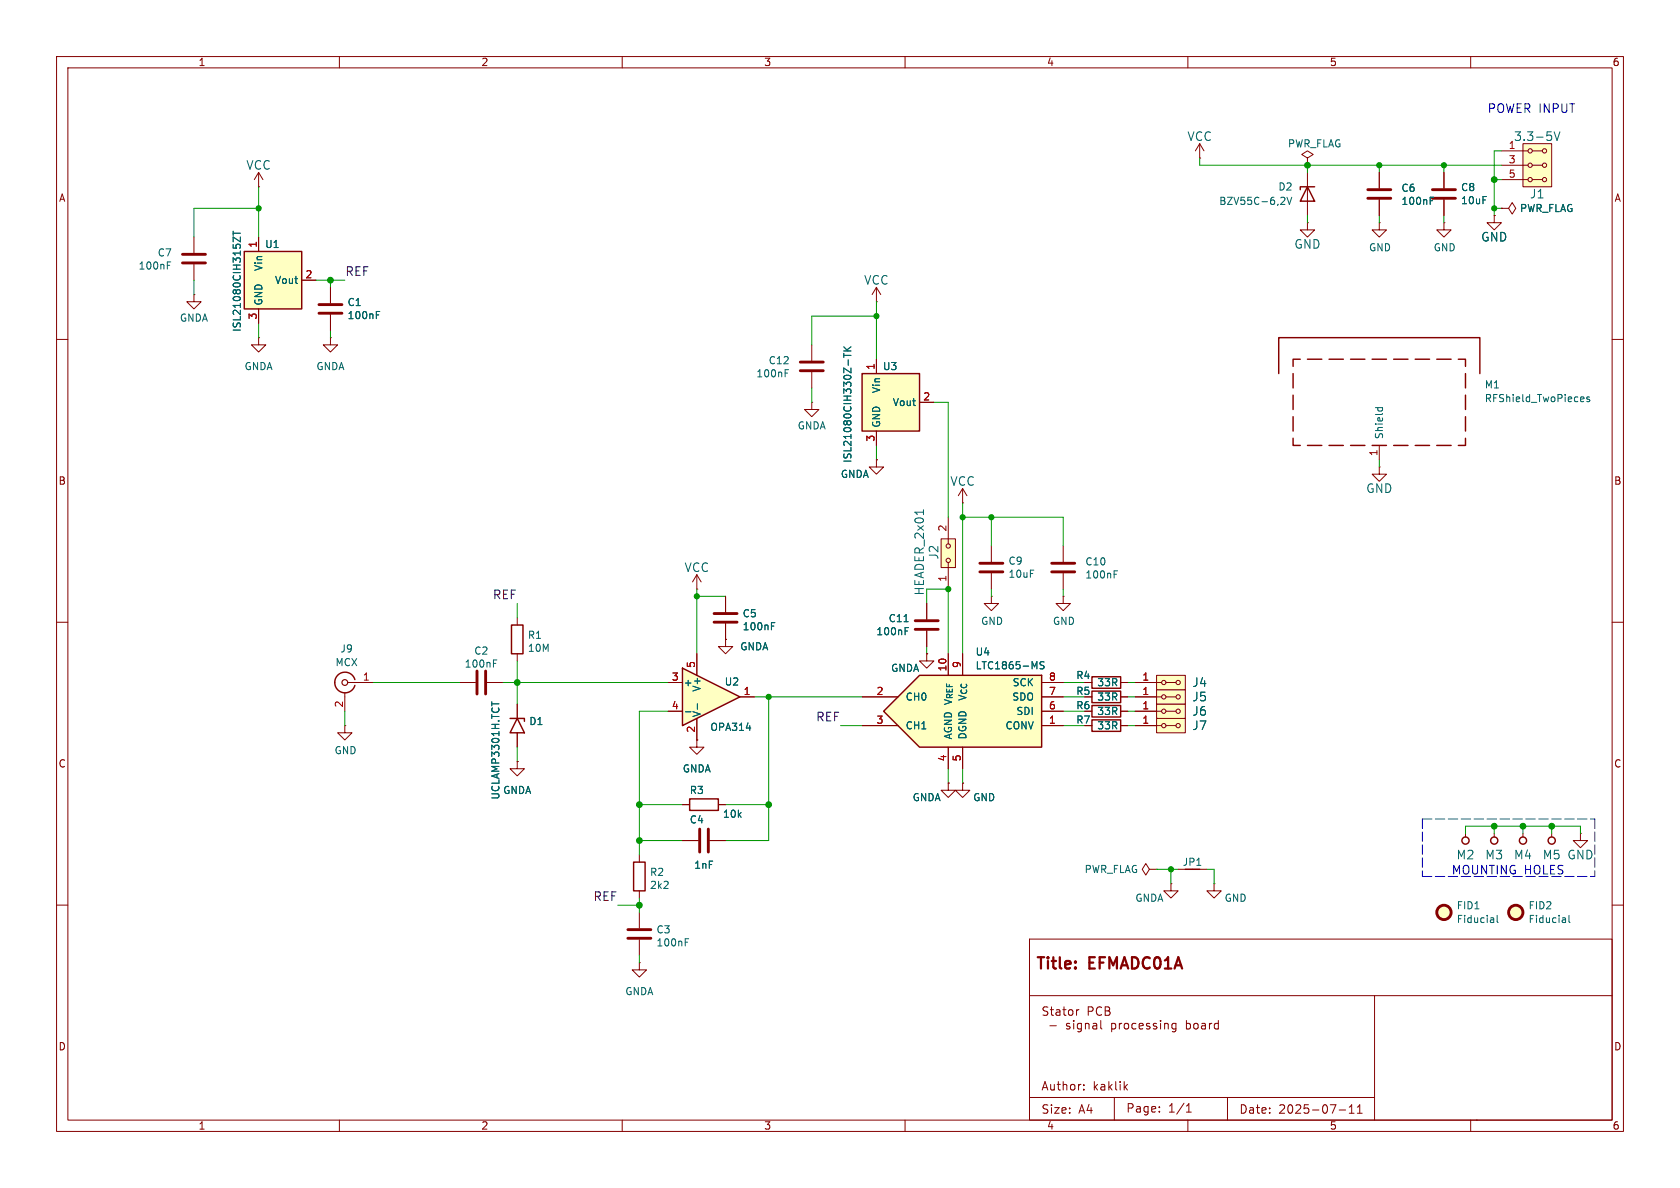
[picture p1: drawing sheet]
<svg xmlns="http://www.w3.org/2000/svg" width="297mm" height="210mm" viewBox="0 0 297 210" stroke-linecap="round" stroke-linejoin="round" font-family="sans-serif">
<g fill="none" stroke="#840000" stroke-width=".18">
<path d="M10 10h277v190h-277zM12 12h273v186h-273zM60 10v2M110 10v2M160 10v2M210 10v2M260 10v2M212.1 27.9h.1M212.1 25.4l-.8 1.3M212.1 25.4l.8 1.3M212.1 25.4v2.5M231.1 39.4v1.2h1.3l-1.3 1.3-1.2-1.3h1.2"/>
<path d="M231.1 39.4h.1M231.1 30.5v7.6M243.8 39.4v1.2h1.3l-1.3 1.3-1.2-1.3h1.2M243.8 39.4h.1M255.3 39.4v1.2h1.2l-1.2 1.3-1.3-1.3h1.3M255.3 39.4h.1M264.2 38.1v1.3h1.2l-1.2 1.2-1.3-1.2h1.3M264.2 38.1h.1M34.3 52.1v1.2h1.3l-1.3 1.3-1.3-1.3h1.3M34.3 52.1h.1M34.3 41.9v2.8M34.3 46.7v2.8"/>
<path d="M154.9 53.3h.1M154.9 50.8l-.7 1.3M154.9 50.8l.8 1.3M154.9 50.8v2.5M10 60h2M143.5 61v2.8M143.5 65.8v2.8M243.8 78.7v2.6M285 60h2M188 96.5v2.8M243.8 82.6v1.2h1.3l-1.3 1.3-1.2-1.3h1.2M243.8 82.6h.1"/>
<path d="M10 110h2M188 105.4v1.3h1.2l-1.2 1.3-1.3-1.3h1.3M188 105.4h.1M188 101.3v2.8M285 110h2M61 128.3v1.2h1.2l-1.2 1.3-1.3-1.3h1.3M61 128.3h.1M61 122.4v3.3M61.5 120.7h4.5M81.3 120.7h2.8M86.1 120.7h2.8M10 160h2"/>
<path d="M182 166h103v32h-103zM182 176h103M185.2 178.1l-.5-.1-.3 .3 .1 .3 .5 .2M185.7 178.5h.5M185.9 178v1.3M186.7 178.6h.6l.1 .9M187.9 178.5h.6M188.1 178v1.3M188.9 178.8l.3-.3 .3 .1 .2 .2M190.3 178.5v1M190.7 178.5l-.2 .1-.2 .2M193 178.8l.2-.3v-.4l-.2-.1h-.6v1.5"/>
<path d="M194.7 178.1a.6 .6 0 0 0-.7 0 .6 .6 0 0 0-.2 .7M195.4 178.7h.5M195.9 178.7l.3-.3-.1-.3-.2-.1h-.5v1.5M195.9 178.7l.2 .1M243 176v22M285 160h2M60 198v2M110 198v2M160 198v2M182 194h61M189.2 181.7l-.2 .2-.5-.1M189.8 180.9v1"/>
<path d="M191.2 181l-.5-.1-.2 .3v.4l.1 .2h.6M191.2 180.9v1.2l-.3 .3-.4-.1M191.6 192.6v.1M191.6 191.8v.1M191.9 180.9v1M192.5 181.1v.8M193.2 181.7l.2 .2 .5-.1M193.9 181.1v.8M194.6 181.7l.2 .2M196.5 180.9v1.5M197 180.9l.2 .3v.4l-.2 .3-.5-.1M197 194v4"/>
<path d="M197.9 180.9v1M198.3 180.9l-.3 .1-.1 .2M198.7 181.2v.4l.3 .3 .5-.1v-.6M198.9 192.1l.4 .6M199.3 191.7l-.6 .6M200.1 181.2v.4l.1 .2h.6M200.4 180.9l.4 .1M201.9 180.9h-.3l-.2 .2 .1 .7 .4 .1M202.1 181.3l-.7 .1M205 196.5v.1M205 195.7v.1M207.9 182.1l-.3 .3-.4-.1"/>
<path d="M209.7 196.6h.9M209.7 195.5l.5-.4v1.5M209.7 180.4v1.5M209.7 181.8l.2 .1M209.9 180.9l-.2 .1M210 198v2M217 194v4M236.7 196.2h1.2M238.5 196.8h.9M238.5 195.7l.5-.4v1.5M240 196.8h.8M240 195.7l.4-.4v1.5"/>
<path d="M260 198v2M261 198h.1"/>
</g>
<g fill="none" stroke="#840000" stroke-width=".25">
<path d="M231.1 33l1.3 2.6h-2.5zM232.4 33h-2.5v.5M226.1 66v-6.3h35.5v6.3M228.6 77.5v1.2h1.3M228.6 66v2.6M228.6 69.9v2.5M228.6 73.7v2.5M229.9 63.5h-1.3v1.3M231.1 63.5h2.6M231.1 78.7h2.6M234.9 63.5h2.6M234.9 78.7h2.6"/>
<path d="M238.8 63.5h2.5M238.8 78.7h2.5M242.6 63.5h2.5M242.6 78.7h2.5M246.4 63.5h2.5M246.4 78.7h2.5M250.2 63.5h2.5M250.2 78.7h2.5M254 63.5h2.5M254 78.7h2.5M257.8 63.5h1.3v1.3M259.1 77.5v1.2h-1.3"/>
<path d="M259.1 66v2.6M259.1 69.9v2.5M259.1 73.7v2.5M62.7 120.1a1.81 1.81 0 0 0-2.8-.9 1.81 1.81 0 0 0 0 2.9 1.81 1.81 0 0 0 2.8-.9"/>
</g>
<circle cx="61" cy="120.7" r=".51" fill="none" stroke="#840000" stroke-width=".2"/>
<path d="M32.3 45h4M32.3 46.5h4M141.5 64h4M141.5 65.5h4M185.9 99.6h4.1M84.3 118.6v4.1M85.9 118.6v4.1M185.9 101.1h4.1" fill="none" stroke="#840000" stroke-width=".51"/>
<g fill="none" stroke="#006464" stroke-width=".18">
<path d="M226.9 34.9l.3 .2-.1 .3-.7 .7h.8M227.5 34.9l.4 1.2 .5-1.2M29.6 46.9h.4M29.6 46.3h.6M138.8 66h.4M138.8 65.3h.6M243.1 72.1h1.3M243.6 72.1v.3M244.4 72.1v.3M279.8 70.2l.2 .3-.6 .1M280 70.9l-.2 .1M281 70.2h-.3l-.2 .1 .1 .2 .4 .1v.3h-.5"/>
<path d="M87.2 117.3h.5M87.2 116.7h.6M197 101.5h.4M197 100.9h.6"/>
</g>
<path d="M120.6 118.1l10.2 5.1-10.2 5.1z" fill="#ffffc2"/>
<path d="M90.4 110.5h2.1v5.1h-2.1zM120.6 118.1l10.2 5.1-10.2 5.1z" fill="none" stroke="#840000" stroke-width=".25"/>
<g fill="none" stroke="#840000" stroke-width=".18">
<path d="M143.5 71.1v1.3h1.3l-1.3 1.3-1.3-1.3h1.3M143.5 71.1h.1M154.9 81.3v1.3h1.3l-1.3 1.2-1.2-1.2h1.2M154.9 81.3h.1M170.2 88.9h.1M170.2 86.4l-.8 1.2M170.2 86.4l.7 1.2M170.2 86.4v2.5M91.4 109.2v1.3M91.4 115.6v1.2M123.2 115.6v3.8M128.3 113v1.3h1.2l-1.2 1.3-1.3-1.3h1.3"/>
<path d="M128.3 113h.1M128.3 105.4v2.8M128.3 110.2v2.8M163.8 115.6v1.2h1.3l-1.3 1.3-1.2-1.3h1.2M163.8 115.6h.1M118.1 120.7h2.5M118.1 125.7h2.5M123.2 127v3.8M130.8 123.2h2.5M167.6 138.4v1.3h1.3l-1.3 1.3-1.2-1.3h1.2M167.6 138.4h.1M170.2 138.4v1.3h1.2l-1.2 1.3-1.3-1.3h1.3"/>
<path d="M170.2 138.4h.1"/>
</g>
<path d="M136.4 110.7h.4M136.4 110.1h.6M121.2 125.8h.9M123.3 124.4v1" fill="none" stroke="#006464" stroke-width=".18"/>
<path d="M126.2 110h4.1M126.2 108.5h4.1" fill="none" stroke="#840000" stroke-width=".51"/>
<path d="M152.4 66h10.2v10.2h-10.2z" fill="#ffffc2"/>
<path d="M152.4 66h10.2v10.2h-10.2z" fill="none" stroke="#840000" stroke-width=".25"/>
<path d="M154.9 63.5v2.5M154.9 76.2v2.5M162.6 71.1h2.5" fill="none" stroke="#840000" stroke-width=".18"/>
<path d="M149.2 62.5v.7M149.2 62.8h1.2M149.2 62h1.2M149.2 61.3l.7 .7M150 63.6v1M150.4 61.3l-.7 .6" fill="none" stroke="#006464" stroke-width=".18"/>
<path d="M156.2 125.7l6.4-6.3h21.5v12.7h-21.5z" fill="#ffffc2"/>
<path d="M156.2 125.7l6.4-6.3h21.5v12.7h-21.5z" fill="none" stroke="#840000" stroke-width=".25"/>
<path d="M167.6 115.6v3.8M170.2 115.6v3.8M152.4 123.2h6.3M152.4 128.3h6.3M167.6 132.1v3.8M170.2 132.1v3.8M184.1 123.2h3.9M184.1 128.3h3.9M184.1 120.7h3.9M184.1 125.7h3.9" fill="none" stroke="#840000" stroke-width=".18"/>
<path d="M184.6 117h-.5l-.2 .1v.4l.6 .2 .1 .3-.3 .2h-.4" fill="none" stroke="#006464" stroke-width=".18"/>
<path d="M204.5 124.5h5v2.5h-5z" fill="#ffffc2"/>
<g fill="none" stroke="#840000" stroke-width=".18">
<path d="M163.8 106.7v2.8M163.8 111.5v2.8M200.7 125.7h4.7M204.5 124.5h5v2.5h-5zM206.1 125.7h1.8"/>
<circle cx="205.7" cy="125.7" r=".38"/>
<circle cx="208.3" cy="125.7" r=".38"/>
</g>
<path d="M161.8 109.7h4.1M161.8 111.3h4.1" fill="none" stroke="#840000" stroke-width=".51"/>
<path d="M159.8 109.9h.8M160 111.5h.4M160 110.9h.6" fill="none" stroke="#006464" stroke-width=".18"/>
<path d="M166.4 95.3h2.5v5h-2.5z" fill="#ffffc2"/>
<g fill="none" stroke="#840000" stroke-width=".18">
<path d="M58.4 59.7v1.3h1.3l-1.3 1.2-1.3-1.2h1.3M58.4 59.7h.1M166.4 95.3h2.5v5h-2.5zM167.6 91.4v4.7M167.6 99.4v4.7"/>
<circle cx="167.6" cy="99.1" r=".38"/>
<circle cx="167.6" cy="96.5" r=".38"/>
</g>
<path d="M163.3 90.1v.9" fill="none" stroke="#006464" stroke-width=".18"/>
<path d="M43.2 44.5h10.1v10.1h-10.1z" fill="#ffffc2"/>
<g fill="none" stroke="#840000" stroke-width=".25">
<path d="M43.2 44.5h10.1v10.1h-10.1zM193 119.6h5.1v2.1h-5.1zM90.2 127h2.5v.5M91.4 127l1.3 2.5h-2.5zM193 122.2h5.1v2h-5.1zM193 127.3h5.1v2h-5.1zM193 124.7h5.1v2h-5.1z"/>
<circle cx="259.1" cy="148.6" r=".63"/>
<circle cx="269.2" cy="148.6" r=".63"/>
<circle cx="274.3" cy="148.6" r=".63"/>
</g>
<g fill="none" stroke="#840000" stroke-width=".18">
<path d="M243.8 30.5v2.8M243.8 35.3v2.8M45.7 59.7v1.3h1.3l-1.3 1.2-1.3-1.2h1.3M45.7 59.7h.1M45.7 41.9v2.6M45.7 54.6v2.6M53.3 49.5h2.6M58.4 50.8v2.8M58.4 55.6v2.8M175.3 96.5v2.8M175.3 105.4v1.3h1.2l-1.2 1.3-1.3-1.3h1.3M175.3 105.4h.1"/>
<path d="M175.3 101.3v2.8M91.4 124.5v2.5M91.4 129.5v2.6M191.8 123.2h1.2M191.8 128.3h1.2M191.8 120.7h1.2M191.8 125.7h1.2M198.1 123.2h1.3M198.1 128.3h1.3M198.1 120.7h1.3M198.1 125.7h1.3M203.2 153.7l-.6-1-.7 1 .7 1 .6-1h1.3"/>
<path d="M204.5 153.7h.1M207 156.2v1.3h1.3l-1.3 1.3-1.3-1.3h1.3M207 156.2h.1M208.3 153.7h5.1M214.6 156.2v1.3h1.3l-1.3 1.3-1.2-1.3h1.2M214.6 156.2h.1M259.1 147.3v.7M269.2 147.3v.7M274.3 147.3v.7"/>
</g>
<g fill="none" stroke="#006464" stroke-width=".18">
<path d="M252.8 35.5h.5M252.8 34.9h.6M41.2 40.9v.7M41.2 41.2h1.3M42.5 41.9v.8l-1.3-.8v.8M66.5 55.7h.5M66.5 55.1h.6M86.9 124.1v.7M264 162.3l.1 .8M264.1 163l-.1 .1M264.1 162.5l-.1 .1M264.7 161.8v1.1l.2 .2"/>
<path d="M276.7 162.3l.1 .8M276.8 163l-.1 .1M276.8 162.5l-.1 .1M277.4 161.8v1.1l.2 .2"/>
</g>
<g fill="none" stroke="#840000" stroke-width=".51">
<path d="M241.8 33.5h4.1M241.8 35.1h4.1M56.4 53.8h4.1M56.4 55.4h4.1M173.2 99.6h4.1M173.2 101.1h4.1"/>
<circle cx="255.3" cy="161.3" r="1.27"/>
<circle cx="268" cy="161.3" r="1.27"/>
</g>
<g fill="#ffffc2" stroke="#ffffc2" stroke-width=".18">
<circle cx="255.3" cy="161.3" r="1.27"/>
<circle cx="268" cy="161.3" r="1.27"/>
</g>
<path d="M204.5 121.9h5v2.6h-5z" fill="#ffffc2"/>
<g fill="none" stroke="#840000" stroke-width=".18">
<path d="M200.7 123.2h4.7M204.5 121.9h5v2.6h-5zM206.1 123.2h1.8"/>
<circle cx="205.7" cy="123.2" r=".38"/>
<circle cx="208.3" cy="123.2" r=".38"/>
</g>
<path d="M204.5 119.4h5v2.5h-5z" fill="#ffffc2"/>
<g fill="none" stroke="#840000" stroke-width=".18">
<path d="M204.5 119.4h5v2.5h-5zM200.7 120.7h4.7M206.1 120.7h1.8"/>
<circle cx="205.7" cy="120.7" r=".38"/>
<circle cx="208.3" cy="120.7" r=".38"/>
</g>
<path d="M204.5 127h5v2.5h-5z" fill="#ffffc2"/>
<g fill="none" stroke="#840000" stroke-width=".18">
<path d="M45.7 33h.1M45.7 30.5l-.7 1.3M45.7 30.5l.8 1.3M45.7 30.5v2.5M231.1 27.9l1.1-.6-1.1-.6-1 .6 1 .6v1.3M231.1 29.2h.1M255.3 30.5v2.8M255.3 35.3v2.8M265.4 36.8h1.3l.6-1 .7 1-.7 1-.6-1M265.4 36.8h.1M200.7 128.3h4.7M204.5 127h5v2.5h-5z"/>
<path d="M206.1 128.3h1.8M113 170.2v1.3h1.3l-1.3 1.2-1.2-1.2h1.2M113 170.2h.1"/>
<circle cx="205.7" cy="128.3" r=".38"/>
<circle cx="208.3" cy="128.3" r=".38"/>
</g>
<path d="M253.2 33.5h4.1M253.2 35.1h4.1" fill="none" stroke="#840000" stroke-width=".51"/>
<path d="M269.2 25.4h5.1v7.6h-5.1z" fill="#ffffc2"/>
<g fill="none" stroke="#840000" stroke-width=".18">
<path d="M243.8 30.5v2.8M243.8 35.3v2.8M255.3 30.5v2.8M255.3 35.3v2.8M264.2 38.1h.1M265.4 36.8h.1M265.4 26.7h4.7M265.4 29.2h4.7M265.4 31.8h4.7M269.2 25.4h5.1v7.6h-5.1zM270.9 26.7h1.8M270.9 29.2h1.8"/>
<path d="M270.9 31.8h1.8M45.7 41.9v2.6M45.7 54.6v2.6M53.3 49.5h2.6M58.4 50.8v2.8M58.4 55.6v2.8M154.9 63.5v2.5M154.9 76.2v2.5M162.6 71.1h2.5M154.9 81.3h.1M123.2 104.1h.1M123.2 101.6l-.8 1.3"/>
<path d="M123.2 101.6l.8 1.3M123.2 101.6v2.5M123.2 115.6v3.8M128.3 113h.1M128.3 105.4v2.8M128.3 110.2v2.8M163.8 115.6h.1M163.8 106.7v2.8M163.8 111.5v2.8M167.6 115.6v3.8M170.2 115.6v3.8M91.4 134.6v1.3h1.3l-1.3 1.3-1.2-1.3h1.2"/>
<path d="M91.4 134.6h.1M91.4 124.5v2.5M91.4 129.5v2.6M118.1 120.7h2.5M118.1 125.7h2.5M123.2 130.8v1.3h1.3l-1.3 1.3-1.3-1.3h1.3M123.2 130.8h.1M123.2 127v3.8M130.8 123.2h2.5M152.4 123.2h6.3M152.4 128.3h6.3M167.6 138.4h.1"/>
<path d="M167.6 132.1v3.8M170.2 138.4h.1M170.2 132.1v3.8M184.1 120.7h3.9M184.1 125.7h3.9M184.1 123.2h3.9M184.1 128.3h3.9M191.8 120.7h1.2M191.8 125.7h1.2M191.8 123.2h1.2M191.8 128.3h1.2M198.1 120.7h1.3"/>
<path d="M198.1 125.7h1.3M198.1 123.2h1.3M198.1 128.3h1.3M200.7 120.7h3.8M200.7 125.7h3.8M200.7 123.2h3.8M200.7 128.3h3.8M113 151.1v1.3M113 157.5v1.3M120.6 148.6h2.8M120.6 142.2h1.3M125.5 148.6h2.8"/>
<path d="M127 142.2h1.3M264.2 147.3v.7M279.4 147.3v1.3h1.3l-1.3 1.3-1.3-1.3h1.3M279.4 147.3h.1M113 161.3v2.8M113 166.1v2.8"/>
<circle cx="270.5" cy="29.2" r=".38"/>
<circle cx="270.5" cy="31.8" r=".38"/>
<circle cx="270.5" cy="26.7" r=".38"/>
<circle cx="273.1" cy="29.2" r=".38"/>
<circle cx="273.1" cy="26.7" r=".38"/>
<circle cx="273.1" cy="31.8" r=".38"/>
</g>
<g fill="none" stroke="#006464" stroke-width=".18">
<path d="M252.8 35.5h.5M252.8 34.9h.6M274.8 23.3l.5 1.5 .5-1.5M41.2 40.9v.7M41.2 41.2h1.3M42.5 41.9v.8l-1.3-.8v.8M66.5 55.7h.5M66.5 55.1h.6M149.2 62.5v.7M149.2 62.8h1.2M149.2 62h1.2M149.2 61.3l.7 .7"/>
<path d="M150 63.6v1M150.4 61.3l-.7 .6M136.4 110.7h.4M136.4 110.1h.6M159.8 109.9h.8M160 111.5h.4M160 110.9h.6M184.6 117h-.5l-.2 .1v.4l.6 .2 .1 .3-.3 .2h-.4M86.9 124.1v.7M121.2 125.8h.9M123.3 124.4v1M121.1 166.6h.5"/>
<path d="M121.1 165.9h.6"/>
</g>
<path d="M123.7 146.6v4M125.2 146.6v4M111 165.9h4.1M111 164.3h4.1" fill="none" stroke="#840000" stroke-width=".51"/>
<g fill="none" stroke="#840000" stroke-width=".25">
<path d="M112 152.4h2v5.1h-2zM121.9 141.2h5.1v2.1h-5.1z"/>
<circle cx="264.2" cy="148.6" r=".63"/>
</g>
<path d="M251.5 154.9h30.4M251.5 144.8h30.4M251.5 144.8v10.1M281.9 144.8v10.1" fill="none" stroke="#0000c2" stroke-width=".18" stroke-dasharray="1.7 .6"/>
<g fill="none" stroke="#009600" stroke-width=".18">
<path d="M45.7 33v8.9M45.7 36.8h-11.4v5.1M212.1 27.9v1.3h53.3M231.1 29.2v1.3M231.1 38.1v1.3M243.8 29.2v1.3M243.8 38.1v1.3M255.3 29.2v1.3M255.3 38.1v1.3M264.2 36.8h1.2M264.2 31.8h1.2M265.4 26.7h-1.2v11.4"/>
<path d="M34.3 49.5v2.6M45.7 57.2v2.5M55.9 49.5h5.1M58.4 49.5v1.3M58.4 58.4v1.3M154.9 55.9h-11.4v5.1M154.9 53.3v10.2M143.5 68.6v2.5M154.9 78.7v2.6M165.1 71.1h2.5v20.3M170.2 91.4h17.8v5.1M170.2 88.9v26.7"/>
<path d="M175.3 91.4v5.1M243.8 81.3v1.3M91.4 106.7v2.5M91.4 116.8v7.7M123.2 104.1v11.5M123.2 105.4h5.1M163.8 106.7v-2.6h3.8v11.5M163.8 114.3v1.3M175.3 104.1v1.3M188 104.1v1.3M61 125.7v2.6M66 120.7h15.3"/>
<path d="M88.9 120.7h29.2M91.4 132.1v2.5M118.1 125.7h-5.1v25.4M133.3 123.2h19.1M135.9 123.2v25.4h-7.6M148.6 128.3h3.8M167.6 135.9v2.5M170.2 135.9v2.5M188 123.2h3.8M188 120.7h3.8M188 125.7h3.8M188 128.3h3.8"/>
<path d="M199.4 123.2h1.3M199.4 120.7h1.3M199.4 125.7h1.3M199.4 128.3h1.3M113 158.8v2.5M113 148.6h7.6M113 142.2h7.6M128.3 142.2h7.6M204.5 153.7h3.8M207 153.7v2.5M213.4 153.7h1.2v2.5M259.1 147.3v-1.2h20.3v1.2"/>
<path d="M264.2 146.1v1.2M269.2 146.1v1.2M274.3 146.1v1.2M109.2 160h3.8M113 168.9v1.3"/>
</g>
<g fill="#009600" stroke="#009600" stroke-width=".18">
<circle cx="274.3" cy="146.1" r=".51"/>
<circle cx="269.2" cy="146.1" r=".51"/>
<circle cx="264.2" cy="146.1" r=".51"/>
<circle cx="58.4" cy="49.5" r=".51"/>
<circle cx="91.4" cy="120.7" r=".51"/>
<circle cx="45.7" cy="36.8" r=".46"/>
<circle cx="154.9" cy="55.9" r=".46"/>
<circle cx="170.2" cy="91.4" r=".46"/>
<circle cx="175.3" cy="91.4" r=".46"/>
<circle cx="123.2" cy="105.4" r=".46"/>
<circle cx="167.6" cy="104.1" r=".46"/>
<circle cx="231.1" cy="29.2" r=".51"/>
<circle cx="264.2" cy="36.8" r=".46"/>
<circle cx="255.3" cy="29.2" r=".46"/>
<circle cx="264.2" cy="31.8" r=".51"/>
<circle cx="243.8" cy="29.2" r=".46"/>
<circle cx="135.9" cy="142.2" r=".51"/>
<circle cx="135.9" cy="123.2" r=".46"/>
<circle cx="113" cy="148.6" r=".51"/>
<circle cx="113" cy="160" r=".51"/>
<circle cx="113" cy="142.2" r=".51"/>
<circle cx="207" cy="153.7" r=".46"/>
</g>
<g font-size="2.8" fill="#840000">
<text x="183" y="171.9">Title:</text>
<text x="192.7" y="171.9">EFMADC01A</text>
</g>
<g font-size="2.1" fill="#0000c2">
<text x="262.9" y="20.1">POWER INPUT</text>
<text x="256.5" y="154.7">MOUNTING HOLES</text>
</g>
<g font-size="2.1" fill="#006464">
<text x="209.8" y="25.1">VCC</text>
<text x="267.6" y="25.1">3.3-5V</text>
<text x="43.5" y="30.2">VCC</text>
<text x="270.4" y="35.3">J1</text>
<text x="228.7" y="44.2">GND</text>
<text x="261.8" y="42.9">GND</text>
<text x="152.7" y="50.5">VCC</text>
<text x="167.9" y="86.1">VCC</text>
<text x="241.4" y="87.4">GND</text>
<text x="120.9" y="101.3">VCC</text>
<text x="166.1" y="99" transform="rotate(-90 166.1 99)">J2</text>
<text x="163.6" y="105.4" transform="rotate(-90 163.6 105.4)">HEADER_2x01</text>
<text x="210.7" y="124.2">J5</text>
<text x="210.7" y="121.6">J4</text>
<text x="210.7" y="126.7">J6</text>
<text x="210.7" y="129.3">J7</text>
<text x="257.4" y="152.1">M2</text>
<text x="262.5" y="152.1">M3</text>
<text x="267.6" y="152.1">M4</text>
<text x="272.6" y="152.1">M5 GND</text>
</g>
<g font-size="2.1" fill="#0f0f0f">
<text x="61" y="48.9">REF</text>
<text x="87.1" y="106">REF</text>
<text x="144.2" y="127.6">REF</text>
<text x="104.9" y="159.4">REF</text>
</g>
<g font-size="2.1" fill="#840000">
<text x="184" y="181">Stator</text>
<text x="192.1" y="181">PCB</text>
<text x="199.2" y="181">-</text>
<text x="202.3" y="181">signal</text>
<text x="210.4" y="181">processing</text>
<text x="184" y="193">Author:</text>
<text x="184" y="197.1">Size:</text>
<text x="190.7" y="197.1">A4</text>
<text x="193.2" y="193">kaklik</text>
<text x="199" y="196.9">Page:</text>
<text x="206.5" y="196.9">1/1</text>
<text x="219" y="197.1">Date:</text>
<text x="226" y="197.1">2025-07-11</text>
</g>
<g font-size="1.8" fill="#840000">
<text x="35" y="11.9">1</text>
<text x="85" y="11.9">2</text>
<text x="135" y="11.9">3</text>
<text x="185" y="11.9">4</text>
<text x="235" y="11.9">5</text>
<text x="285" y="11.9">6</text>
<text x="10.3" y="35.9">A</text>
<text x="285.3" y="35.9">A</text>
<text x="10.3" y="85.9">B</text>
<text x="285.3" y="85.9">B</text>
<text x="10.3" y="135.9">C</text>
<text x="285.3" y="135.9">C</text>
<text x="10.3" y="185.9">D</text>
<text x="285.3" y="185.9">D</text>
<text x="35" y="199.9">1</text>
<text x="85" y="199.9">2</text>
<text x="135" y="199.9">3</text>
<text x="185" y="199.9">4</text>
<text x="235" y="199.9">5</text>
<text x="285" y="199.9">6</text>
</g>
<g font-size="1.8" fill="#006464">
<text x="227.6" y="26.3">PWR_FLAG</text>
<text x="225.9" y="33.9">D2</text>
<text x="247.7" y="34.1">C6</text>
<text x="258.2" y="34">C8</text>
<text x="215.4" y="36.4">BZV55C-6,2V</text>
<text x="247.7" y="36.4">100nF</text>
<text x="258.2" y="36.3">10uF</text>
<text x="268.6" y="37.7">PWR_FLAG</text>
<text x="24.4" y="47.9">100nF</text>
<text x="27.8" y="45.5">C7</text>
<text x="46.8" y="44">U1</text>
<text x="241.9" y="44.6">GND</text>
<text x="253.4" y="44.6">GND</text>
<text x="46.6" y="48" transform="rotate(-90 46.6 48)">Vin</text>
<text x="48.5" y="50.4">Vout</text>
<text x="31.7" y="57.1">GNDA</text>
<text x="42.8" y="58.8" transform="rotate(-90 42.8 58.8)">ISL21080CIH315ZT</text>
<text x="46.6" y="54.1" transform="rotate(-90 46.6 54.1)">GND</text>
<text x="61.4" y="54.3">C1</text>
<text x="61.4" y="56.6">100nF</text>
<text x="43.1" y="65.6">GNDA</text>
<text x="55.8" y="65.6">GNDA</text>
<text x="135.8" y="64.6">C12</text>
<text x="156" y="65.6">U3</text>
<text x="133.6" y="66.9">100nF</text>
<text x="155.8" y="69.6" transform="rotate(-90 155.8 69.6)">Vin</text>
<text x="157.7" y="72">Vout</text>
<text x="262.4" y="68.9">M1</text>
<text x="262.4" y="71.3">RFShield_TwoPieces</text>
<text x="140.9" y="76.1">GNDA</text>
<text x="155.8" y="75.7" transform="rotate(-90 155.8 75.7)">GND</text>
<text x="244.7" y="77.7" transform="rotate(-90 244.7 77.7)">Shield</text>
<text x="150.7" y="81.9" transform="rotate(-90 150.7 81.9)">ISL21080CIH330Z-TK</text>
<text x="148.5" y="84.7">GNDA</text>
<text x="178.2" y="100">C9</text>
<text x="191.8" y="100.2">C10</text>
<text x="178.2" y="102.3">10uF</text>
<text x="191.8" y="102.5">100nF</text>
<text x="93.2" y="113.1">R1</text>
<text x="131.2" y="109.3">C5</text>
<text x="131.2" y="111.6">100nF</text>
<text x="154.8" y="112.5">100nF</text>
<text x="157" y="110.2">C11</text>
<text x="173.4" y="110.7">GND</text>
<text x="186.1" y="110.7">GND</text>
<text x="59.2" y="118">MCX</text>
<text x="60.1" y="115.5">J9</text>
<text x="82.1" y="118.2">100nF</text>
<text x="83.7" y="115.9">C2</text>
<text x="93.2" y="115.4">10M</text>
<text x="130.8" y="115.2">GNDA</text>
<text x="157.4" y="119">GNDA</text>
<text x="172.4" y="116.1">U4</text>
<text x="172.4" y="118.5">LTC1865-MS</text>
<text x="120.8" y="121.5">+</text>
<text x="124.1" y="122.4" transform="rotate(-90 124.1 122.4)">V+</text>
<text x="128" y="121.4">U2</text>
<text x="160" y="124.1">CH0</text>
<text x="171" y="124" transform="rotate(-90 171 124)">V_{CC}</text>
<text x="178.9" y="124.1">SDO</text>
<text x="178.9" y="121.5">SCK</text>
<text x="190.2" y="123">R5</text>
<text x="190.2" y="120.2">R4</text>
<text x="190.2" y="125.6">R6</text>
<text x="193.9" y="124.1">33R</text>
<text x="193.9" y="121.5">33R</text>
<text x="93.5" y="128.4">D1</text>
<text x="124.1" y="126.9" transform="rotate(-90 124.1 126.9)">V-</text>
<text x="125.5" y="129.4">OPA314</text>
<text x="160" y="129.1">CH1</text>
<text x="168.5" y="130.8" transform="rotate(-90 168.5 130.8)">AGND V_{REF}</text>
<text x="171" y="130.8" transform="rotate(-90 171 130.8)">DGND</text>
<text x="177.7" y="129.1">CONV</text>
<text x="179.6" y="126.6">SDI</text>
<text x="190.2" y="128.1">R7</text>
<text x="193.9" y="129.1">33R</text>
<text x="193.9" y="126.6">33R</text>
<text x="59.1" y="133.5">GND</text>
<text x="120.6" y="136.8">GNDA</text>
<text x="88.5" y="141.5" transform="rotate(-90 88.5 141.5)">UCLAMP3301H.TCT</text>
<text x="88.9" y="140.6">GNDA</text>
<text x="121.8" y="140.6">R3</text>
<text x="161.2" y="141.8">GNDA</text>
<text x="172" y="141.8">GND</text>
<text x="121.8" y="145.8">C4</text>
<text x="127.7" y="144.8">10k</text>
<text x="114.8" y="155">R2</text>
<text x="122.6" y="153.8">1nF</text>
<text x="191.6" y="154.5">PWR_FLAG</text>
<text x="209" y="153.3">JP1</text>
<text x="114.8" y="157.3">2k2</text>
<text x="200.6" y="159.6">GNDA</text>
<text x="216.4" y="159.6">GND</text>
<text x="257.4" y="160.9">FID1</text>
<text x="270.1" y="160.9">FID2</text>
<text x="116" y="165.2">C3</text>
<text x="116" y="167.5">100nF</text>
<text x="257.4" y="163.4">Fiducial</text>
<text x="270.1" y="163.4">Fiducial</text>
<text x="110.4" y="176.1">GNDA</text>
</g>
<g font-size="1.8" fill="#a90000">
<text x="266.6" y="26.4">1</text>
<text x="266.6" y="29">3</text>
<text x="266.6" y="31.5">5</text>
<text x="45.5" y="43.9" transform="rotate(-90 45.5 43.9)">1</text>
<text x="53.9" y="49.3">2</text>
<text x="45.5" y="56.6" transform="rotate(-90 45.5 56.6)">3</text>
<text x="154.7" y="65.5" transform="rotate(-90 154.7 65.5)">1</text>
<text x="163.1" y="70.9">2</text>
<text x="154.7" y="78.2" transform="rotate(-90 154.7 78.2)">3</text>
<text x="243.6" y="80.7" transform="rotate(-90 243.6 80.7)">1</text>
<text x="167.4" y="94.1" transform="rotate(-90 167.4 94.1)">2</text>
<text x="167.4" y="102.9" transform="rotate(-90 167.4 102.9)">1</text>
<text x="122.9" y="118.2" transform="rotate(-90 122.9 118.2)">5</text>
<text x="167.4" y="118.8" transform="rotate(-90 167.4 118.8)">10</text>
<text x="169.9" y="118.2" transform="rotate(-90 169.9 118.2)">9</text>
<text x="60.7" y="125.2" transform="rotate(-90 60.7 125.2)">2</text>
<text x="64.1" y="120.4">1</text>
<text x="118.7" y="120.4">3</text>
<text x="118.7" y="125.5">4</text>
<text x="131.4" y="122.9">1</text>
<text x="154.9" y="122.9">2</text>
<text x="185.3" y="120.4">8</text>
<text x="185.3" y="122.9">7</text>
<text x="185.3" y="125.5">6</text>
<text x="201.9" y="125.5">1</text>
<text x="201.9" y="122.9">1</text>
<text x="201.9" y="120.4">1</text>
<text x="122.9" y="129.6" transform="rotate(-90 122.9 129.6)">2</text>
<text x="154.9" y="128">3</text>
<text x="185.3" y="128">1</text>
<text x="201.9" y="128">1</text>
<text x="167.4" y="134.7" transform="rotate(-90 167.4 134.7)">4</text>
<text x="169.9" y="134.7" transform="rotate(-90 169.9 134.7)">5</text>
</g>
</svg>
